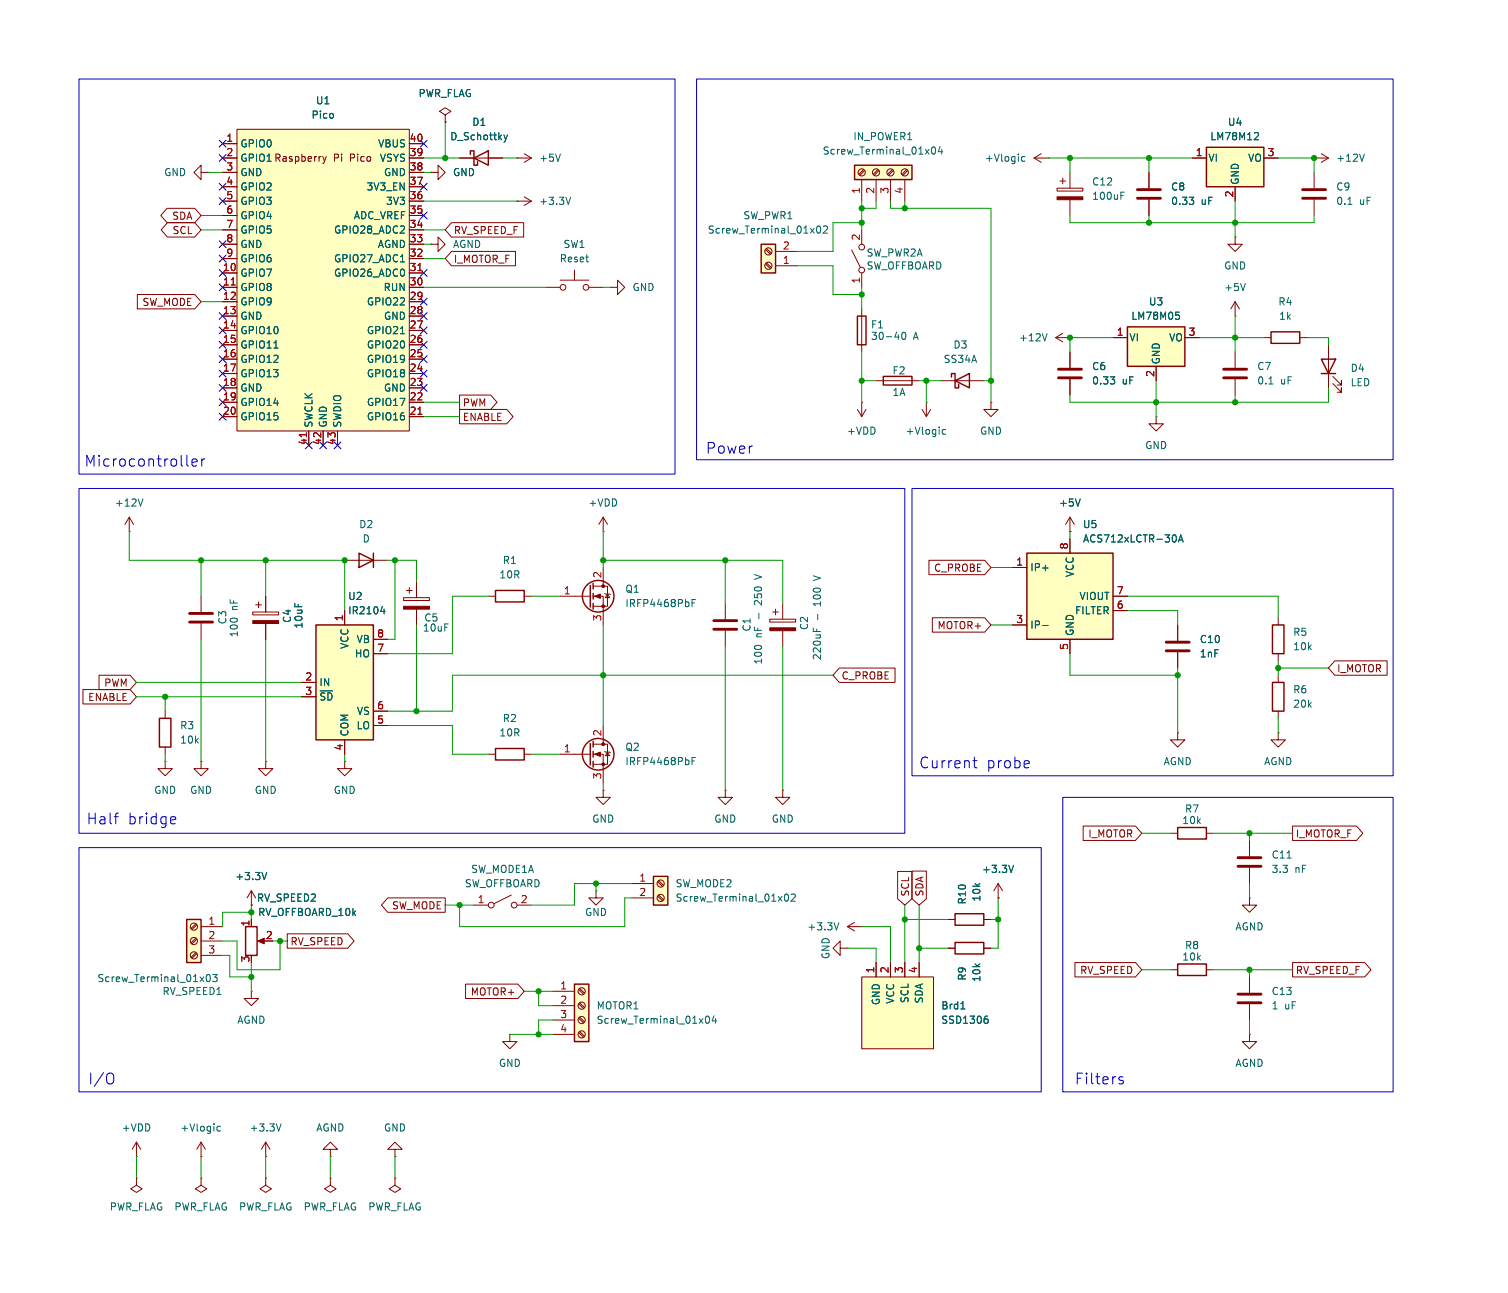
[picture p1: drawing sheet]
<svg xmlns="http://www.w3.org/2000/svg" width="267mm" height="229mm" viewBox="0 0 267 229" stroke-linecap="round" stroke-linejoin="round" font-family="sans-serif">
<g fill="none" stroke="#840000" stroke-width=".18">
<path d="M150.6 44.2l1.5 3M152.4 40.6v2.6M152.4 48.3v2.5M151.6 72.4l.8 1.3M152.4 71.1h.1M152.4 71.1v2.6M153.2 72.4l-.8 1.3M154.9 67.3h7.7M163.1 72.4l.7 1.3M163.8 71.1h.1M163.8 71.1v2.6M164.6 72.4l-.8 1.3"/>
<path d="M175.3 71.1v1.3h1.2l-1.2 1.3-1.3-1.3h1.3M175.3 71.1h.1M189.2 62.2v2.8M189.2 67.1v2.8M29.2 134.6v1.3h1.3l-1.3 1.3-1.3-1.3h1.3M29.2 134.6h.1M44.4 157.5l-.7 1.3M44.4 157.5v2.5M44.4 157.5l.8 1.3M44.4 160h.1"/>
<circle cx="152.4" cy="47.8" r=".51"/>
<circle cx="152.4" cy="43.7" r=".51"/>
</g>
<path d="M167.2 76l-.3-.1-.3 .3 .2 .5h.4M196.4 66.6h.7l-.4 .5M197 67.2l.1 .1-.1 .5M47.2 154.2l-.5 1.3" fill="none" stroke="#006464" stroke-width=".18"/>
<path d="M156.2 66.5h5.1v1.6h-5.1z" fill="none" stroke="#840000" stroke-width=".25"/>
<path d="M187.2 66.8h4.1M187.2 65.3h4.1" fill="none" stroke="#840000" stroke-width=".51"/>
<path d="M151.1 29.2h10.2v2.6h-10.2z" fill="#ffffc2"/>
<path d="M151.1 29.2h10.2v2.6h-10.2z" fill="none" stroke="#840000" stroke-width=".25"/>
<g fill="none" stroke="#840000" stroke-width=".18">
<path d="M152.4 31.8v3.8M152.7 30l-.8 .8M152.9 30.1l-.8 .9M154.9 31.8v3.8M155.3 30l-.9 .8M155.4 30.1l-.8 .9M157.5 31.8v3.8M157.8 30l-.8 .8M158 30.1l-.9 .9M160 31.8v3.8M160.4 30l-.9 .8M160.5 30.1l-.8 .9"/>
<circle cx="152.4" cy="30.5" r=".63"/>
<circle cx="154.9" cy="30.5" r=".63"/>
<circle cx="157.5" cy="30.5" r=".63"/>
<circle cx="160" cy="30.5" r=".63"/>
</g>
<path d="M164.9 26h.1a.68 .68 0 0 1 .5 .6 .68 .68 0 0 1-.5 .6 .84 .84 0 0 1-.1-1.2zM166.2 25.9l-.3 .9h.8M166.6 26.4v.8" fill="none" stroke="#006464" stroke-width=".18"/>
<path d="M199.4 57.8h10.1v7h-10.1z" fill="#ffffc2"/>
<path d="M199.4 57.8h10.1v7h-10.1z" fill="none" stroke="#840000" stroke-width=".25"/>
<path d="M196.8 59.7h2.6M209.5 59.7h2.6M204.5 73.7v1.2h1.2l-1.2 1.3-1.3-1.3h1.3M204.5 73.7h.1M204.5 64.8v2.5" fill="none" stroke="#840000" stroke-width=".18"/>
<path d="M207.9 55.2h.7M208.4 55.7l.2 .2v.3l-.2 .3" fill="none" stroke="#006464" stroke-width=".18"/>
<path d="M134.6 43.2h2.6v5.1h-2.6z" fill="#ffffc2"/>
<path d="M134.6 43.2h2.6v5.1h-2.6zM151.6 55.9h1.6v5.1h-1.6zM168.3 66.7v-.7h.6v2.6h.6v-.7M168.9 67.3l2.5-1.3v2.6zM233.7 63.5h2.5l-1.3 2.5zM233.7 66h2.5M28.2 127h2v5.1h-2zM208.3 146.3h5.1v2h-5.1zM168.9 166.6h5.1v2.1h-5.1zM168.9 161.5h5.1v2.1h-5.1z" fill="none" stroke="#840000" stroke-width=".25"/>
<g fill="none" stroke="#840000" stroke-width=".18">
<path d="M182.9 27.9l1.2 .8M182.9 27.9h2.5M184.1 27.2l-1.2 .7M185.4 27.9h.1M186.9 33.3h4.6v.5h-4.6zM187.5 32h1M188 31.5v1M189.2 30.5v2.8M189.2 35.3v2.8M203.2 30.5v2.8M203.2 35.3v2.8M232.4 27.9h.1"/>
<path d="M232.4 27.9h2.5M232.4 30.5v2.8M232.4 35.3v2.8M233.7 27.2l1.2 .7M234.9 27.9l-1.2 .8M135.4 44.1l.8 .9M135.4 46.7l.8 .8M135.6 43.9l.8 .9M135.6 46.5l.8 .8M137.2 47h3.8M137.2 44.5h3.8M152.4 54.6v7.6"/>
<path d="M186.7 59.7l1.3 .8M186.7 59.7h2.5M188 58.9l-1.3 .8M189.2 59.7h.1M166.4 67.3h7.6M234.9 61v7.6M235.7 67.8l1.5 1.5v-.7v.7h-.7M235.7 66.5l1.5 1.6v-.8v.8h-.7M106.7 94h.1M106.7 91.4l-.8 1.3M106.7 91.4v2.6M106.7 91.4l.7 1.3"/>
<path d="M29.2 125.7v1.3M29.2 132.1v1.3M35.6 134.6v1.3h1.2l-1.2 1.3-1.3-1.3h1.3M35.6 134.6h.1M47 134.6v1.3h1.3l-1.3 1.3-1.3-1.3h1.3M47 134.6h.1M207 147.3h1.3M213.4 147.3h1.2M221 158.8v1.2h1.2l-1.2 1.3-1.3-1.3h1.3M221 158.8h.1M221 148.6v2.8M221 153.4v2.8"/>
<path d="M149.9 163.8l1.2 .8M149.9 163.8h2.5M151.1 163.1l-1.2 .7M152.4 163.8h.1M167.6 167.6h1.3M167.6 162.6h1.3M174 167.6h1.3M174 162.6h1.3"/>
<circle cx="135.9" cy="47" r=".63"/>
<circle cx="135.9" cy="44.4" r=".63"/>
</g>
<g fill="none" stroke="#006464" stroke-width=".18">
<path d="M181.3 27.7h-.4l-.2 .2 .1 .6h.5M198.2 34.6h.5M198.2 34h.6M210.3 34.9h.8l-.4 .5M211 35.4l.1 .2-.1 .5M238.4 36.1h.7M241.3 27.2l-.4 1.3M144.6 40l.1-.1a.68 .68 0 0 1 .5 .7 .68 .68 0 0 1-.5 .6 .84 .84 0 0 1-.1-1.2zM145.6 40.1l.5-.2 .3 .4-.8 .9h.8M158.3 59.6h.8M159.7 58.8l.1-.1a.68 .68 0 0 1 .4 .7 .68 .68 0 0 1-.4 .6 .84 .84 0 0 1-.1-1.2zM185.2 59l-.4 1.3"/>
<path d="M227.6 151.7h.7M148.4 163.1l-.5 1.3"/>
</g>
<path d="M201.2 35.1h4M201.2 33.5h4M230.4 35.1h4M230.4 33.5h4M218.9 153.2h4.1M218.9 151.6h4.1" fill="none" stroke="#840000" stroke-width=".51"/>
<path d="M186.9 34.8h4.6v.5h-4.6z" fill="#840000" stroke="#840000" stroke-width=".18"/>
<path d="M213.4 26h10.1v7h-10.1z" fill="#ffffc2"/>
<g fill="none" stroke="#840000" stroke-width=".25">
<path d="M213.4 26h10.1v7h-10.1zM63.5 97.8l2.5 1.3-2.5 1.2zM66 97.8v2.5M104.4 131.4v3.9M104.9 131.1v1M104.9 132.8v1.1M104.9 134.6v1M43.4 163.8h2.1v5.1h-2.1z"/>
<circle cx="105.8" cy="133.3" r="2.79"/>
</g>
<g fill="none" stroke="#840000" stroke-width=".18">
<path d="M210.8 27.9h2.6M218.4 33v2.6M223.5 27.9h2.6M61 99.1h7.6M99.1 133.4h5.3M104.9 133.4h1.8v5M104.9 131.6h2.5v3.5h-2.5M106.7 128.3v3.3M106.9 132.8l.2 .2h.7l.1 .1M107.4 133l.4 .6h-.7zM105.4 157.5v1.3h1.3l-1.3 1.2-1.3-1.2h1.3M105.4 157.5h.1"/>
<path d="M44.4 162.6v1.2M46 166.4h1M221 172.7v2.8M221 177.5v2.8M221 182.9v1.3h1.2l-1.2 1.2-1.3-1.2h1.3M221 182.9h.1"/>
</g>
<path d="M222.3 23.4l.3 .3-.1 .3-.7 .7h.8M122.4 134.5h.4M123 133.9h-.6v1.3" fill="none" stroke="#006464" stroke-width=".18"/>
<path d="M218.9 177.3h4.1M218.9 175.8h4.1" fill="none" stroke="#840000" stroke-width=".51"/>
<g fill="#840000" stroke="#840000" stroke-width=".18">
<path d="M45.6 166.4l1.1-.5v1z"/>
<path d="M105.2 133.4l1-.4v.7z"/>
<circle cx="106.7" cy="135.1" r=".25"/>
<circle cx="106.7" cy="131.6" r=".25"/>
</g>
<path d="M41.9 22.9h30.5v53.3h-30.5z" fill="#ffffc2"/>
<g fill="none" stroke="#840000" stroke-width=".18">
<path d="M39.4 25.4h2.5M39.4 27.9h2.5M39.4 30.5h2.5M39.4 38.1h2.5M39.4 35.6h2.5M39.4 33h2.5M41.9 22.9h30.5v53.3h-30.5zM57.1 27.7l.3 .8M57.4 28.5l-.3 .4M57.7 27.7l-.3 .8M72.4 25.4h2.5M72.4 27.9h2.5"/>
<path d="M72.4 30.5h2.5M72.4 38.1h2.5M72.4 35.6h2.5M72.4 33h2.5M39.4 48.3h2.5M39.4 50.8h2.5M39.4 53.3h2.5M39.4 55.9h2.5M39.4 58.4h2.5M39.4 45.7h2.5M39.4 43.2h2.5M39.4 40.6h2.5"/>
<path d="M72.4 48.3h2.5M72.4 50.8h2.5M72.4 53.3h2.5M72.4 55.9h2.5M72.4 58.4h2.5M72.4 45.7h2.5M72.4 43.2h2.5M72.4 40.6h2.5M39.4 61h2.5M39.4 63.5h2.5M39.4 66h2.5M39.4 68.6h2.5"/>
<path d="M39.4 71.1h2.5M39.4 73.7h2.5M54.6 76.2v2.5M57.1 76.2v2.5M59.7 76.2v2.5M72.4 61h2.5M72.4 63.5h2.5M72.4 66h2.5M72.4 68.6h2.5M72.4 71.1h2.5M72.4 73.7h2.5"/>
</g>
<path d="M40.9 50.4h.7M73.9 47.8h.7M54.2 76.5v.7M73.9 73.2h.7" fill="none" stroke="#a90000" stroke-width=".18"/>
<path d="M70.8 59h.7M70.8 46.3h.7M48.4 61.5h.8" fill="none" stroke="#006464" stroke-width=".18"/>
<path d="M33 162.6h2.6v7.6h-2.6z" fill="#ffffc2"/>
<path d="M33 162.6h2.6v7.6h-2.6z" fill="none" stroke="#840000" stroke-width=".25"/>
<g fill="none" stroke="#840000" stroke-width=".18">
<path d="M34.6 168.4l-.8 .8M34.6 165.9l-.8 .8M34.6 163.3l-.8 .9M34.8 168.6l-.8 .8M34.8 166l-.8 .9M34.8 163.5l-.8 .8M35.6 163.8h3.8M35.6 166.4h3.8M35.6 168.9h3.8"/>
<circle cx="34.3" cy="166.4" r=".63"/>
<circle cx="34.3" cy="168.9" r=".63"/>
<circle cx="34.3" cy="163.8" r=".63"/>
</g>
<path d="M36.6 172.3h.2a.68 .68 0 0 1 .4 .6 .68 .68 0 0 1-.4 .7 .84 .84 0 0 1-.2-1.3zM37.6 172.3h.8l-.4 .5 .3 .1v.5l-.1 .2-.6-.2" fill="none" stroke="#006464" stroke-width=".18"/>
<path d="M101.6 174h2.5v10.2h-2.5z" fill="#ffffc2"/>
<path d="M101.6 174h2.5v10.2h-2.5z" fill="none" stroke="#840000" stroke-width=".25"/>
<g fill="none" stroke="#840000" stroke-width=".18">
<path d="M97.8 175.3h3.8M97.8 177.8h3.8M102.3 177.5l.9 .8M102.3 174.9l.9 .9M102.5 179.8l.9 .9M102.5 177.3l.9 .8M102.5 174.8l.9 .8M97.8 180.3h3.8M97.8 182.9h3.8M102.3 182.5l.9 .9M102.3 180l.9 .8M102.5 182.4l.9 .8"/>
<circle cx="102.9" cy="175.3" r=".63"/>
<circle cx="102.9" cy="177.8" r=".63"/>
<circle cx="102.9" cy="182.9" r=".63"/>
<circle cx="102.9" cy="180.3" r=".63"/>
</g>
<path d="M124.9 179.8l.2-.2a.68 .68 0 0 1 .4 .7 .68 .68 0 0 1-.4 .6l-.2-.1-.1-.4zM126.3 179.6l-.3 .9h.7M126.6 180.1v.8" fill="none" stroke="#006464" stroke-width=".18"/>
<path d="M115.6 154.9h2.5v5.1h-2.5z" fill="#ffffc2"/>
<g fill="none" stroke="#840000" stroke-width=".25">
<path d="M224.8 58.7h5.1v2h-5.1zM87.6 104.4h5.1v2h-5.1zM104.4 103.5v3.8M104.9 103.1v1M104.9 104.9v1M104.9 106.7v1M225 110.5h2.1v5.1h-2.1zM225 120.7h2.1v5h-2.1zM115.6 154.9h2.5v5.1h-2.5zM208.3 170.4h5.1v2.1h-5.1z"/>
<circle cx="105.8" cy="105.4" r="2.79"/>
</g>
<g fill="none" stroke="#840000" stroke-width=".18">
<path d="M35.6 30.5v-1.3l-1.3 1.3 1.3 1.3v-1.3h1.2M36.8 30.5h.1M78.7 20.3l1.1-.6-1.1-.6-1 .6 1 .6v1.3M78.7 21.6h.1M91.4 35.6h.1M91.4 35.6h2.6M92.7 34.8l1.3 .8M94 35.6l-1.3 .7M218.4 41.9v1.3h1.3l-1.3 1.3-1.2-1.3h1.2M218.4 41.9h.1M218.4 55.9h.1M218.4 53.3v2.6"/>
<path d="M218.4 53.3l-.7 1.3M218.4 53.3l.8 1.3M223.5 59.7h1.3M229.9 59.7h1.2M218.4 62.2v2.8M218.4 67.1v2.8M22.9 94h.1M22.9 91.4l-.8 1.3M22.9 91.4v2.6M22.9 91.4l.7 1.3M189.2 94h.1M189.2 91.4l-.7 1.3"/>
<path d="M189.2 91.4v2.6M189.2 91.4l.8 1.3M86.4 105.4h1.2M92.7 105.4h1.3M99.1 105.4h5.3M104.9 105.4h1.8v5.1M104.9 103.6h2.5v3.6h-2.5M106.7 100.3v3.3M106.9 104.9l.2 .1h.7l.1 .2M107.4 105l.4 .7h-.7zM128.3 106.7v2.8M128.3 111.5v2.8"/>
<path d="M136.1 109.5h4.6v.5h-4.6zM136.7 108.2h1M137.2 107.7v1M138.4 106.7v2.8M138.4 111.5v2.8M208.3 110.5v2.8M208.3 115.3v2.8M226.1 109.2v1.3M226.1 115.6v1.2M226.1 119.4v1.3M61 134.6v1.3h1.2l-1.2 1.3-1.3-1.3h1.3M61 134.6h.1"/>
<path d="M106.7 139.7v1.3h1.2l-1.2 1.2-1.3-1.2h1.3M106.7 139.7h.1M128.3 139.7v1.3h1.2l-1.2 1.2-1.3-1.2h1.3M128.3 139.7h.1M138.4 139.7v1.3h1.3l-1.3 1.2-1.2-1.2h1.2M138.4 139.7h.1M226.1 129.5v1.3h1.2l-1.2 1.3-1.3-1.3h1.3M226.1 129.5h.1M226.1 125.7v1.3M90.4 158.2l-3 1.6M111.8 156.2h3.8M111.8 158.8h3.8"/>
<path d="M116.3 158.4l.9 .9M116.3 155.9l.9 .8M116.5 158.2l.8 .9M116.5 155.7l.8 .8M83.8 160h2.6M91.4 160h2.6M207 171.5h1.3M213.4 171.5h1.2"/>
<circle cx="116.8" cy="158.7" r=".63"/>
<circle cx="116.8" cy="156.2" r=".63"/>
<circle cx="86.9" cy="160" r=".51"/>
<circle cx="90.9" cy="160" r=".51"/>
</g>
<g fill="none" stroke="#006464" stroke-width=".18">
<path d="M100.9 34.9l-.4 1.2M220.3 50.1l-.5 1.3M224.4 67.9h.7M25.3 88.2l-.4 1.3M191 88.2l-.4 1.3M122.4 106.6h.4M123 106h-.6v1.3M134.7 102l-1.3 .4M143.8 111v.6M144.4 111.2v.4M144.6 108.6v1M138.8 158.2l.2-.1a.68 .68 0 0 1 .5 .6 .68 .68 0 0 1-.5 .6l-.2-.1-.1-.4z"/>
<path d="M139.9 158.2l.5-.1 .3 .3-.8 .9h.8"/>
</g>
<g fill="#840000" stroke="#840000" stroke-width=".18">
<path d="M136.1 111h4.6v.5h-4.6z"/>
<path d="M105.2 105.4l1-.4v.8z"/>
<circle cx="106.7" cy="107.2" r=".25"/>
<circle cx="106.7" cy="103.6" r=".25"/>
</g>
<path d="M216.4 66.8h4.1M216.4 65.3h4.1M126.2 111.3h4.1M126.2 109.7h4.1M206.2 115.1h4.1M206.2 113.5h4.1" fill="none" stroke="#840000" stroke-width=".51"/>
<path d="M181.6 97.8h15.2v15.2h-15.2z" fill="#ffffc2"/>
<path d="M181.6 97.8h15.2v15.2h-15.2z" fill="none" stroke="#840000" stroke-width=".25"/>
<path d="M189.2 95.3v2.5M179.1 100.3h2.5M179.1 110.5h2.5M189.2 113v2.6M196.8 108h2.6M196.8 105.4h2.6M208.3 129.5v1.3h1.2l-1.2 1.3-1.3-1.3h1.3M208.3 129.5h.1M148.6 167.6v-1.2l-1.3 1.2 1.3 1.3v-1.3h1.3M149.9 167.6h.1" fill="none" stroke="#840000" stroke-width=".18"/>
<path d="M207.7 94.6a.79 .79 0 0 1 0 1.2M208.4 95.8l.4-1.2 .5 1.2M208.5 95.5h.6M184.4 110.6h1" fill="none" stroke="#006464" stroke-width=".18"/>
<path d="M152.4 172.7h12.7v12.7h-12.7z" fill="#ffffc2"/>
<g fill="none" stroke="#840000" stroke-width=".18">
<path d="M76.2 30.5h1.3v-1.3l1.2 1.3-1.2 1.3v-1.3M76.2 30.5h.1M81.3 27.9h7.6M91.4 27.9h.1M91.4 27.9h2.6M92.7 27.2l1.3 .7M94 27.9l-1.3 .8M76.2 43.2h1.3v-1.3l1.2 1.3-1.2 1.3v-1.3M76.2 43.2h.1M96.5 50.8h2.6M99.1 49.5h5M101.6 47.8v1.7"/>
<path d="M104.1 50.8h2.6M107.9 50.8h1.3v-1.3l1.3 1.3-1.3 1.3v-1.3M107.9 50.8h.1M35.6 105.4v2.8M35.6 110.2v2.8M44.7 108.2h4.6v.5h-4.6zM45.2 106.9h1M45.7 106.4v1M47 105.4v2.8M47 110.2v2.8M71.4 105.7h4.5v.5h-4.5zM71.9 104.4h1"/>
<path d="M72.4 103.9v1M73.7 102.9v2.8M73.7 107.7v2.8M176.5 158.8h.1M176.5 156.2l-.7 1.3M176.5 156.2v2.6M176.5 156.2l.8 1.3M152.4 172.7h12.7v12.7h-12.7zM154.9 170.2v2.5M157.5 170.2v2.5M160 170.2v2.5M162.6 170.2v2.5"/>
<circle cx="99.6" cy="50.8" r=".51"/>
<circle cx="103.6" cy="50.8" r=".51"/>
</g>
<path d="M89.1 23.9l.3 .8M89.4 24.7l-.3 .4M89.7 23.9l-.3 .8M99.1 27.2l-.4 1.3M179.3 153l-.5 1.2M169.9 178.4h.8M174.4 179.6h.2M174.3 180.1l.3 .1 .2 .2-.1 .4-.4 .1" fill="none" stroke="#006464" stroke-width=".18"/>
<path d="M83.2 27.3v-.6h.6v2.5h.7v-.6M83.8 27.9l2.6-1.2v2.5z" fill="none" stroke="#840000" stroke-width=".25"/>
<path d="M33.5 110h4.1M33.5 108.5h4.1" fill="none" stroke="#840000" stroke-width=".51"/>
<g fill="#840000" stroke="#840000" stroke-width=".18">
<path d="M44.7 109.7h4.6v.5h-4.6z"/>
<path d="M71.4 107.2h4.5v.5h-4.5z"/>
</g>
<path d="M55.9 110.5h10.1v20.3h-10.1z" fill="#ffffc2"/>
<path d="M55.9 110.5h10.1v20.3h-10.1zM87.6 132.3h5.1v2.1h-5.1z" fill="none" stroke="#840000" stroke-width=".25"/>
<g fill="none" stroke="#840000" stroke-width=".18">
<path d="M29.5 36.8h4.9l1.2 1.3-1.2 1.3h-4.9l-1.1-1.3zM29.6 39.4h4.8l1.2 1.2-1.2 1.3h-4.8l-1.1-1.3zM39.4 27.9h2.5M39.4 25.4h2.5M39.4 30.5h2.5M39.4 38.1h2.5M39.4 35.6h2.5M39.4 33h2.5M72.4 27.9h2.5M72.4 25.4h2.5M72.4 30.5h2.5M72.4 38.1h2.5"/>
<path d="M72.4 35.6h2.5M72.4 33h2.5M76.2 30.5h.1M78.7 21.6h.1M79.9 39.4h12.7v2.5h-12.7l-1.2-1.3zM81.3 27.9h2.5M86.4 27.9h2.5M203.2 30.5v2.8M203.2 35.3v2.8M210.8 27.9h2.6M218.4 33v2.6M223.5 27.9h2.6"/>
<path d="M24.3 52.1h10.1l1.2 1.2-1.2 1.3h-10.1zM39.4 48.3h2.5M39.4 50.8h2.5M39.4 53.3h2.5M39.4 55.9h2.5M39.4 58.4h2.5M39.4 45.7h2.5M39.4 43.2h2.5M39.4 40.6h2.5M72.4 48.3h2.5M72.4 50.8h2.5M72.4 53.3h2.5"/>
<path d="M72.4 55.9h2.5M72.4 58.4h2.5M72.4 45.7h2.5M72.4 43.2h2.5M72.4 40.6h2.5M79.9 44.4h11.3v2.6h-11.3l-1.2-1.3zM196.8 59.7h2.6M209.5 59.7h2.6M39.4 61h2.5M39.4 63.5h2.5M39.4 66h2.5M39.4 68.6h2.5"/>
<path d="M39.4 71.1h2.5M39.4 73.7h2.5M54.6 76.2v2.5M57.1 76.2v2.5M59.7 76.2v2.5M72.4 61h2.5M72.4 63.5h2.5M72.4 66h2.5M72.4 68.6h2.5M72.4 71.1h2.5M72.4 73.7h2.5M81.3 69.8h5.5l1.1 1.3-1.1 1.3h-5.5z"/>
<path d="M81.3 72.4h8.3l1.1 1.3-1.1 1.2h-8.3zM189.2 62.2v2.8M189.2 67.1v2.8M204.5 64.8v2.5M164.3 99.1h9.8l1.2 1.2-1.2 1.3h-9.8zM189.2 94h.1M189.2 95.3v2.5M17.5 119.4h5.5l1.1 1.3-1.1 1.2h-5.5zM47 105.4v2.8M47 110.2v2.8M61 108v2.5M66 115.6h2.6"/>
<path d="M66 113h2.6M148.4 118.1h9.9v2.6h-9.9l-1.1-1.3zM164.9 109.2h9.2l1.2 1.3-1.2 1.3h-9.2zM179.1 100.3h2.5M179.1 110.5h2.5M189.2 113v2.6M196.8 108h2.6M196.8 105.4h2.6M208.3 110.5v2.8M208.3 115.3v2.8M236.1 116.8h9.2v2.6h-9.2l-1.2-1.3zM14.7 121.9h8.3l1.1 1.3-1.1 1.3h-8.3z"/>
<path d="M53.3 120.7h2.6M53.3 123.2h2.6M61 130.8v2.6M66 128.3h2.6M66 125.7h2.6M86.4 133.4h1.2M92.7 133.4h1.3M68.6 158.7h10.1v2.6h-10.1l-1.1-1.3zM158.7 154.1h2.6v4.8l-1.3 1.1-1.3-1.1zM161.3 154h2.5v4.9l-1.2 1.1-1.3-1.1zM176.5 158.8h.1M191.6 146h9.2l1.1 1.3-1.1 1.3h-9.2z"/>
<path d="M228.6 146h11.3l1.1 1.3-1.1 1.3h-11.3zM44.4 175.3v1.2h1.3l-1.3 1.3-1.2-1.3h1.2M44.4 175.3h.1M44.4 160h.1M44.4 162.6v1.2M50.8 165.1h10.7l1.1 1.3-1.1 1.2h-10.7zM82.3 174h9.3l1.1 1.3-1.1 1.2h-9.3zM154.9 170.2v2.5M157.5 170.2v2.5M160 170.2v2.5M162.6 170.2v2.5M167.6 167.6h1.3"/>
<path d="M167.6 162.6h1.3M174 167.6h1.3M174 162.6h1.3M190.1 170.2h10.7l1.1 1.3-1.1 1.2h-10.7zM228.6 170.2h12.8l1.1 1.3-1.1 1.2h-12.8zM90.2 182.9v1.3h1.2l-1.2 1.2-1.3-1.2h1.3M90.2 182.9h.1M24.1 204.5h.1M24.1 208.3v1.3l1 .6-1 .6-1-.6 1-.6M24.1 208.3h.1M24.1 201.9l-.7 1.3M24.1 201.9v2.6"/>
<path d="M24.1 201.9l.8 1.3M35.6 204.5h.1M35.6 208.3v1.3l1 .6-1 .6-1.1-.6 1.1-.6M35.6 208.3h.1M35.6 201.9l-.8 1.3M35.6 201.9v2.6M35.6 201.9l.7 1.3M47 208.3v1.3l1 .6-1 .6-1-.6 1-.6M47 208.3h.1M47 204.5h.1M47 201.9l-.8 1.3M47 201.9v2.6"/>
<path d="M47 201.9l.8 1.3M58.4 203.2h1.3l-1.3-1.3-1.3 1.3h1.3v1.3M58.4 204.5h.1M58.4 208.3v1.3l1 .6-1 .6-1-.6 1-.6M58.4 208.3h.1M69.8 203.2h1.3l-1.3-1.3-1.2 1.3h1.2v1.3M69.8 204.5h.1M69.8 208.3v1.3l1.1 .6-1.1 .6-1-.6 1-.6M69.8 208.3h.1"/>
</g>
<g fill="none" stroke="#006464" stroke-width=".18">
<path d="M89.1 23.9l.3 .8M89.4 24.7l-.3 .4M89.7 23.9l-.3 .8M210.3 34.9h.8l-.4 .5M211 35.4l.1 .2-.1 .5M222.3 23.4l.3 .3-.1 .3-.7 .7h.8M70.8 59h.7M70.8 46.3h.7M207.9 55.2h.7M208.4 55.7l.2 .2v.3l-.2 .3M48.4 61.5h.8M196.4 66.6h.7l-.4 .5"/>
<path d="M197 67.2l.1 .1-.1 .5M191 88.2l-.4 1.3M207.7 94.6a.79 .79 0 0 1 0 1.2M208.4 95.8l.4-1.2 .5 1.2M208.5 95.5h.6M67.3 108.1h.8M67.9 107.7v.8M184.4 110.6h1M47.2 154.2l-.5 1.3M179.3 153l-.5 1.2M169.9 178.4h.8M174.4 179.6h.2"/>
<path d="M39 199.2l-.4-.1-.2 .3 .1 .5h.5M49.7 198.7l-.4 1.3M174.3 180.1l.3 .1 .2 .2-.1 .4-.4 .1"/>
</g>
<g fill="none" stroke="#0000c2" stroke-width=".18">
<path d="M14 14h105.4v69.8h-105.4zM123.2 14h123.2v67.3h-123.2zM14 86.4h146v60.9h-146zM33.1 82.3l.2 .1M34 81.8l.9-.2-.1-.4-.6-.1-.2 .3v.9l.2 .1 .6-.1M35.7 81.1v1.3M36.2 81.1l-.3 .1-.2 .3M161.3 86.4h85.1v50.8h-85.1zM172.1 134.5h.7M172.3 133.8v1.7l.1 .2 .4 .1M14 149.9h170.1v43.1h-170.1zM20.2 144.4h.7"/>
<path d="M20.7 143.8h.2M30.4 144.4l.6 .1 .1 .3-.9 .2M31 145.6l-.6 .1M188 141h58.4v52h-58.4zM19.8 189.8a1.35 1.35 0 0 1 0 1.7M198 190.9l.4 .1 .3 .3-.1 .2-.5 .1M198 190.5l.1-.1 .5 .1"/>
</g>
<g fill="none" stroke="#009600" stroke-width=".18">
<path d="M35.6 38.1h3.8M36.8 30.5h2.6M74.9 27.9h6.4M74.9 30.5h1.3M74.9 35.6h16.5M78.7 21.6v6.3M88.9 27.9h2.5M152.4 39.4h-5.1v5.1h-6.3M152.4 35.6v5M154.9 35.6v1.2h-2.5M157.5 35.6v1.2h17.8v34.3M160 35.6v1.2"/>
<path d="M185.4 27.9h25.4M189.2 38.1v1.3h43.2v-1.3M189.2 27.9v2.6M203.2 27.9v2.6M203.2 38.1v1.3M218.4 35.6v6.3M226.1 27.9h6.3v2.6M35.6 40.6h3.8M35.6 53.3h3.8M74.9 40.6h3.8M74.9 50.8h21.6M74.9 43.2h1.3"/>
<path d="M74.9 45.7h3.8M106.7 50.8h1.2M141 47h6.3v5.1h5.1M152.4 50.8v3.8M196.8 59.7h-7.6v2.5M212.1 59.7h11.4M218.4 55.9v6.3M231.1 59.7h3.8v1.3M74.9 71.1h6.4M74.9 73.7h6.4M152.4 62.2v8.9M152.4 67.3h2.5"/>
<path d="M162.6 67.3h3.8M163.8 67.3v3.8M174 67.3h1.3M204.5 67.3v6.4M218.4 69.9v1.2M234.9 68.6v2.5h-45.7v-1.2M22.9 94v5.1h38.1v8.9M35.6 99.1v6.3M47 99.1v6.3M68.6 99.1h5.1v3.8M69.8 99.1v13.9h-1.2M106.7 99.1h31.7v7.6"/>
<path d="M106.7 94v6.3M128.3 99.1v7.6M189.2 94v1.3M35.6 113v21.6M47 113v21.6M73.7 110.5v15.2M86.4 105.4h-6.4v10.2h-11.4M94 105.4h5.1M106.7 110.5v17.8M128.3 114.3v25.4M138.4 114.3v25.4M147.3 119.4h-67.3v6.3h-11.4"/>
<path d="M175.3 110.5h3.8M175.3 100.3h3.8M189.2 115.6v3.8h19.1M199.4 105.4h26.7v3.8M199.4 108h8.9v2.5M208.3 118.1v11.4M226.1 118.1h8.8M226.1 116.8v2.6M24.1 123.2h29.2M24.1 120.7h29.2M29.2 123.2v2.5M29.2 133.4v1.2"/>
<path d="M61 133.4v1.2M68.6 128.3h11.4v5.1h6.4M94 133.4h5.1M106.7 138.4v1.3M226.1 127v2.5M105.4 156.2v1.3M111.8 156.2h-10.2v3.8h-7.6M111.8 158.8h-1.3v5h-29.2v-3.8M176.5 158.8v8.8h-1.2M201.9 147.3h5.1M214.6 147.3h14M221 147.3v1.3"/>
<path d="M221 156.2v2.6M39.4 166.4h2.5v5.1h7.6v-5.1M39.4 168.9h1.2v3.8h3.8M44.4 160v2.6M44.4 170.2v5.1M44.4 161.3h-5v2.5M48.3 166.4h2.5M78.7 160h5.1M92.7 175.3h5.1M95.2 175.3v2.5h2.6M149.9 167.6h5v2.6M152.4 163.8h5.1v6.4"/>
<path d="M160 160v10.2M160 162.6h7.6M162.6 167.6h5M162.6 160v10.2M175.3 162.6h1.2M201.9 171.5h5.1M214.6 171.5h14M221 171.5v1.2M90.2 182.9h7.6M97.8 180.3h-2.6v2.6M221 180.3v2.6M24.1 204.5v3.8"/>
<path d="M35.6 204.5v3.8M47 204.5v3.8M58.4 204.5v3.8M69.8 204.5v3.8"/>
</g>
<g fill="none" stroke="#000084" stroke-width=".18">
<path d="M38.8 32.4l1.2 1.2M38.8 35l1.2 1.2M38.8 27.3l1.2 1.2M38.8 24.8l1.2 1.2M40 32.4l-1.2 1.2M40 35l-1.2 1.2M40 27.3l-1.2 1.2M40 24.8l-1.2 1.2M74.3 24.8l1.2 1.2M74.3 32.4l1.2 1.2M74.3 37.5l1.2 1.2M75.5 24.8l-1.2 1.2"/>
<path d="M75.5 32.4l-1.2 1.2M75.5 37.5l-1.2 1.2M38.8 45.1l1.2 1.2M38.8 50.2l1.2 1.2M38.8 55.3l1.2 1.2M38.8 57.8l1.2 1.2M38.8 47.7l1.2 1.2M38.8 42.6l1.2 1.2M40 45.1l-1.2 1.2M40 50.2l-1.2 1.2M40 55.3l-1.2 1.2M40 57.8l-1.2 1.2"/>
<path d="M40 47.7l-1.2 1.2M40 42.6l-1.2 1.2M74.3 52.7l1.2 1.2M74.3 57.8l1.2 1.2M74.3 55.3l1.2 1.2M74.3 47.7l1.2 1.2M75.5 52.7l-1.2 1.2M75.5 57.8l-1.2 1.2M75.5 55.3l-1.2 1.2M75.5 47.7l-1.2 1.2M38.8 62.9l1.2 1.2M38.8 60.4l1.2 1.2"/>
<path d="M38.8 65.4l1.2 1.2M38.8 68l1.2 1.2M38.8 70.5l1.2 1.2M38.8 73.1l1.2 1.2M40 62.9l-1.2 1.2M40 60.4l-1.2 1.2M40 65.4l-1.2 1.2M40 68l-1.2 1.2M40 70.5l-1.2 1.2M40 73.1l-1.2 1.2M54 78.1l1.2 1.2M55.2 78.1l-1.2 1.2"/>
<path d="M56.5 78.1l1.3 1.2M57.8 78.1l-1.3 1.2M59.1 78.1l1.2 1.2M60.3 78.1l-1.2 1.2M74.3 68l1.2 1.2M74.3 65.4l1.2 1.2M74.3 62.9l1.2 1.2M74.3 60.4l1.2 1.2M75.5 68l-1.2 1.2M75.5 60.4l-1.2 1.2M75.5 65.4l-1.2 1.2M75.5 62.9l-1.2 1.2"/>
</g>
<path d="M40.9 50.4h.7M73.9 47.8h.7M54.2 76.5v.7M73.9 73.2h.7" fill="none" stroke="#a90000" stroke-width=".18"/>
<g fill="#009600" stroke="#009600" stroke-width=".18">
<circle cx="175.3" cy="67.3" r=".46"/>
<circle cx="189.2" cy="59.7" r=".46"/>
<circle cx="189.2" cy="27.9" r=".46"/>
<circle cx="152.4" cy="39.4" r=".46"/>
<circle cx="152.4" cy="52.1" r=".46"/>
<circle cx="152.4" cy="36.8" r=".46"/>
<circle cx="152.4" cy="67.3" r=".46"/>
<circle cx="160" cy="36.8" r=".46"/>
<circle cx="163.8" cy="67.3" r=".46"/>
<circle cx="221" cy="171.5" r=".46"/>
<circle cx="221" cy="147.3" r=".46"/>
<circle cx="204.5" cy="71.1" r=".46"/>
<circle cx="218.4" cy="71.1" r=".46"/>
<circle cx="203.2" cy="39.4" r=".46"/>
<circle cx="203.2" cy="27.9" r=".46"/>
<circle cx="218.4" cy="39.4" r=".46"/>
<circle cx="232.4" cy="27.9" r=".46"/>
<circle cx="218.4" cy="59.7" r=".46"/>
<circle cx="226.1" cy="118.1" r=".46"/>
<circle cx="208.3" cy="119.4" r=".46"/>
<circle cx="106.7" cy="119.4" r=".46"/>
<circle cx="128.3" cy="99.1" r=".46"/>
<circle cx="106.7" cy="99.1" r=".46"/>
<circle cx="29.2" cy="123.2" r=".46"/>
<circle cx="61" cy="99.1" r=".46"/>
<circle cx="78.7" cy="27.9" r=".46"/>
<circle cx="35.6" cy="99.1" r=".46"/>
<circle cx="47" cy="99.1" r=".46"/>
<circle cx="69.8" cy="99.1" r=".46"/>
<circle cx="73.7" cy="125.7" r=".46"/>
<circle cx="95.2" cy="182.9" r=".46"/>
<circle cx="81.3" cy="160" r=".46"/>
<circle cx="95.2" cy="175.3" r=".46"/>
<circle cx="44.4" cy="172.7" r=".46"/>
<circle cx="49.5" cy="166.4" r=".46"/>
<circle cx="44.4" cy="161.3" r=".46"/>
<circle cx="105.4" cy="156.2" r=".46"/>
<circle cx="162.6" cy="167.6" r=".46"/>
<circle cx="176.5" cy="162.6" r=".46"/>
<circle cx="160" cy="162.6" r=".46"/>
</g>
<g font-size="2.7" fill="#0000c2">
<text x="14.9" y="82.7">Microcontroller</text>
<text x="124.8" y="80.4">Power</text>
<text x="162.5" y="136.1">Current</text>
<text x="174.5" y="136.1">probe</text>
<text x="15.3" y="146">Half</text>
<text x="22.6" y="146">bridge</text>
<text x="15.5" y="191.9">I/O</text>
<text x="190" y="191.9">Filters</text>
</g>
<g font-size="1.8" fill="#006464">
<text x="73.9" y="17.4">PWR_FLAG</text>
<text x="55" y="21.2">Pico</text>
<text x="55.8" y="18.6">U1</text>
<text x="83.4" y="22.5">D1</text>
<text x="217.1" y="22.5">U4</text>
<text x="42.4" y="26.3">GPIO0</text>
<text x="42.4" y="28.8">GPIO1</text>
<text x="66.8" y="26.3">VBUS</text>
<text x="67.1" y="28.8">VSYS</text>
<text x="79.5" y="25">D_Schottky</text>
<text x="95.3" y="28.8">+5V</text>
<text x="145.4" y="27.5">Screw_Terminal_01x04</text>
<text x="150.8" y="25">IN_POWER1</text>
<text x="174.1" y="28.8">+Vlogic</text>
<text x="213.6" y="28.8">VI</text>
<text x="214" y="25">LM78M12</text>
<text x="220.6" y="28.8">VO</text>
<text x="236.2" y="28.8">+12V</text>
<text x="28.9" y="31.3">GND</text>
<text x="42.4" y="31.3">GND</text>
<text x="42.4" y="33.9">GPIO2</text>
<text x="64.7" y="33.9">3V3_EN</text>
<text x="67.8" y="31.3">GND</text>
<text x="80" y="31.3">GND</text>
<text x="193" y="35.5">100uF</text>
<text x="193" y="33">C12</text>
<text x="207" y="33.9">C8</text>
<text x="219.3" y="32.8" transform="rotate(-90 219.3 32.8)">GND</text>
<text x="236.2" y="33.9">C9</text>
<text x="42.4" y="36.4">GPIO3</text>
<text x="42.4" y="39">GPIO4</text>
<text x="42.4" y="41.5">GPIO5</text>
<text x="59" y="41.5">GPIO28_ADC2</text>
<text x="62.5" y="39">ADC_VREF</text>
<text x="68.2" y="36.4">3V3</text>
<text x="95.3" y="36.4">+3.3V</text>
<text x="125.1" y="41.5">Screw_Terminal_01x02</text>
<text x="131.4" y="39">SW_PWR1</text>
<text x="207" y="36.4">0.33</text>
<text x="212.4" y="36.4">uF</text>
<text x="236.2" y="36.4">0.1</text>
<text x="240.4" y="36.4">uF</text>
<text x="42.4" y="44">GND</text>
<text x="42.4" y="46.6">GPIO6</text>
<text x="59" y="46.6">GPIO27_ADC1</text>
<text x="66.7" y="44">AGND</text>
<text x="80" y="44">AGND</text>
<text x="98.9" y="46.6">Reset</text>
<text x="99.6" y="44">SW1</text>
<text x="153.2" y="47.9">SW_OFFBOARD</text>
<text x="153.2" y="45.6">SW_PWR2A</text>
<text x="216.4" y="47.9">GND</text>
<text x="42.4" y="49.1">GPIO7</text>
<text x="42.4" y="51.7">GPIO8</text>
<text x="59" y="49.1">GPIO26_ADC0</text>
<text x="67.7" y="51.7">RUN</text>
<text x="111.8" y="51.7">GND</text>
<text x="216.4" y="51.7">+5V</text>
<text x="42.4" y="54.2">GPIO9</text>
<text x="42.4" y="56.7">GND</text>
<text x="42.4" y="59.3">GPIO10</text>
<text x="64.8" y="59.3">GPIO21</text>
<text x="64.8" y="54.2">GPIO22</text>
<text x="67.8" y="56.7">GND</text>
<text x="153.9" y="58.3">F1</text>
<text x="200" y="56.7">LM78M05</text>
<text x="203.1" y="54.2">U3</text>
<text x="226" y="54.2">R4</text>
<text x="226.1" y="56.7">1k</text>
<text x="42.4" y="61.8">GPIO11</text>
<text x="42.4" y="64.4">GPIO12</text>
<text x="64.8" y="64.4">GPIO19</text>
<text x="64.8" y="61.8">GPIO20</text>
<text x="153.9" y="60.3">30-40</text>
<text x="161.5" y="60.3">A</text>
<text x="166.8" y="64.4">SS34A</text>
<text x="168.5" y="61.8">D3</text>
<text x="180.1" y="60.6">+12V</text>
<text x="193" y="65.6">C6</text>
<text x="199.6" y="60.6">VI</text>
<text x="205.3" y="64.5" transform="rotate(-90 205.3 64.5)">GND</text>
<text x="206.7" y="60.6">VO</text>
<text x="222.3" y="65.6">C7</text>
<text x="238.8" y="66">D4</text>
<text x="42.4" y="66.9">GPIO13</text>
<text x="42.4" y="69.4">GND</text>
<text x="42.4" y="72">GPIO14</text>
<text x="64.8" y="72">GPIO17</text>
<text x="64.8" y="66.9">GPIO18</text>
<text x="67.8" y="69.4">GND</text>
<text x="157.7" y="66.4">F2</text>
<text x="157.7" y="70.2">1A</text>
<text x="193" y="68.2">0.33</text>
<text x="198.5" y="68.2">uF</text>
<text x="222.3" y="68.2">0.1</text>
<text x="226.5" y="68.2">uF</text>
<text x="238.8" y="68.5">LED</text>
<text x="42.4" y="74.5">GPIO15</text>
<text x="55.5" y="75.7" transform="rotate(-90 55.5 75.7)">SWCLK</text>
<text x="58" y="75.7" transform="rotate(-90 58 75.7)">GND</text>
<text x="60.6" y="75.7" transform="rotate(-90 60.6 75.7)">SWDIO</text>
<text x="64.8" y="74.5">GPIO16</text>
<text x="149.7" y="77.1">+VDD</text>
<text x="160.1" y="77.1">+Vlogic</text>
<text x="173.2" y="77.1">GND</text>
<text x="202.4" y="79.6">GND</text>
<text x="20.2" y="89.8">+12V</text>
<text x="104" y="89.8">+VDD</text>
<text x="187.2" y="89.8">+5V</text>
<text x="63.4" y="93.6">D2</text>
<text x="191.4" y="93.6">U5</text>
<text x="64" y="96.1">D</text>
<text x="88.8" y="99.9">R1</text>
<text x="135" y="101.8" transform="rotate(-90 135 101.8)">V</text>
<text x="182.1" y="101.2">IP+</text>
<text x="191.4" y="96.1">ACS712xLCTR-30A</text>
<text x="42.3" y="108" transform="rotate(-90 42.3 108)">nF</text>
<text x="61.5" y="106.3">U2</text>
<text x="88.2" y="102.5">10R</text>
<text x="110.5" y="105">Q1</text>
<text x="110.5" y="107.5">IRFP4468PbF</text>
<text x="135" y="106.6" transform="rotate(-90 135 106.6)">250</text>
<text x="145.4" y="107.1" transform="rotate(-90 145.4 107.1)">100</text>
<text x="145.4" y="102.3" transform="rotate(-90 145.4 102.3)">V</text>
<text x="190.1" y="102.1" transform="rotate(-90 190.1 102.1)">VCC</text>
<text x="190.8" y="106.3">VIOUT</text>
<text x="40.2" y="110.5" transform="rotate(-90 40.2 110.5)">C3</text>
<text x="42.3" y="112.8" transform="rotate(-90 42.3 112.8)">100</text>
<text x="51.7" y="110.2" transform="rotate(-90 51.7 110.2)">C4</text>
<text x="53.7" y="111.2" transform="rotate(-90 53.7 111.2)">10uF</text>
<text x="61.5" y="108.8">IR2104</text>
<text x="63" y="113.9">VB</text>
<text x="74.7" y="111.9">10uF</text>
<text x="74.9" y="110.1">C5</text>
<text x="132.9" y="111.8" transform="rotate(-90 132.9 111.8)">C1</text>
<text x="135" y="112.8" transform="rotate(-90 135 112.8)">nF</text>
<text x="135" y="109.4" transform="rotate(-90 135 109.4)">-</text>
<text x="143.1" y="111.5" transform="rotate(-90 143.1 111.5)">C2</text>
<text x="182.1" y="111.4">IP-</text>
<text x="190" y="108.8">FILTER</text>
<text x="190.1" y="112.5" transform="rotate(-90 190.1 112.5)">GND</text>
<text x="212.1" y="113.9">C10</text>
<text x="228.6" y="112.6">R5</text>
<text x="61.8" y="114.8" transform="rotate(-90 61.8 114.8)">VCC</text>
<text x="62.7" y="116.4">HO</text>
<text x="135" y="117.6" transform="rotate(-90 135 117.6)">100</text>
<text x="145.4" y="116.8" transform="rotate(-90 145.4 116.8)">220uF</text>
<text x="212.1" y="116.4">1nF</text>
<text x="228.6" y="115.2">10k</text>
<text x="56.4" y="121.5">IN</text>
<text x="56.4" y="124.1">~{SD}</text>
<text x="228.6" y="122.8">R6</text>
<text x="228.6" y="125.3">20k</text>
<text x="31.8" y="129.1">R3</text>
<text x="31.8" y="131.7">10k</text>
<text x="61.8" y="130.3" transform="rotate(-90 61.8 130.3)">COM</text>
<text x="63" y="129.1">LO</text>
<text x="63" y="126.6">VS</text>
<text x="88.2" y="130.4">10R</text>
<text x="88.8" y="127.9">R2</text>
<text x="110.5" y="132.9">Q2</text>
<text x="110.5" y="135.5">IRFP4468PbF</text>
<text x="205.7" y="135.5">AGND</text>
<text x="223.5" y="135.5">AGND</text>
<text x="27.2" y="140.6">GND</text>
<text x="33.5" y="140.6">GND</text>
<text x="45" y="140.6">GND</text>
<text x="58.9" y="140.6">GND</text>
<text x="209.5" y="143.9">R7</text>
<text x="104.6" y="145.6">GND</text>
<text x="126.2" y="145.6">GND</text>
<text x="136.4" y="145.6">GND</text>
<text x="209" y="145.9">10k</text>
<text x="41.5" y="155.8">+3.3V</text>
<text x="83.2" y="154.5">SW_MODE1A</text>
<text x="173.6" y="154.5">+3.3V</text>
<text x="224.8" y="152">C11</text>
<text x="224.8" y="154.5">3.3</text>
<text x="229" y="154.5">nF</text>
<text x="45.3" y="159.6">RV_SPEED2</text>
<text x="82.1" y="157.1">SW_OFFBOARD</text>
<text x="119.4" y="157.1">SW_MODE2</text>
<text x="119.4" y="159.6">Screw_Terminal_01x02</text>
<text x="171" y="160" transform="rotate(-90 171 160)">R10</text>
<text x="173.6" y="159.5" transform="rotate(-90 173.6 159.5)">10k</text>
<text x="45.6" y="162.2">RV_OFFBOARD_10k</text>
<text x="103.4" y="162.2">GND</text>
<text x="142.7" y="164.7">+3.3V</text>
<text x="209.5" y="168">R8</text>
<text x="218.4" y="164.7">AGND</text>
<text x="17.1" y="173.8">Screw_Terminal_01x03</text>
<text x="146.9" y="169.7" transform="rotate(-90 146.9 169.7)">GND</text>
<text x="171" y="173.5" transform="rotate(-90 171 173.5)">R9</text>
<text x="173.6" y="173.7" transform="rotate(-90 173.6 173.7)">10k</text>
<text x="209" y="170">10k</text>
<text x="28.6" y="176.1">RV_SPEED1</text>
<text x="105.4" y="178.7">MOTOR1</text>
<text x="155.8" y="177.8" transform="rotate(-90 155.8 177.8)">GND</text>
<text x="158.3" y="177.6" transform="rotate(-90 158.3 177.6)">VCC</text>
<text x="160.9" y="177.4" transform="rotate(-90 160.9 177.4)">SCL</text>
<text x="163.4" y="177.5" transform="rotate(-90 163.4 177.5)">SDA</text>
<text x="166.4" y="178.7">Brd1</text>
<text x="224.8" y="178.7">1</text>
<text x="224.8" y="176.1">C13</text>
<text x="227.2" y="178.7">uF</text>
<text x="41.9" y="181.2">AGND</text>
<text x="105.4" y="181.2">Screw_Terminal_01x04</text>
<text x="166.4" y="181.2">SSD1306</text>
<text x="88.1" y="188.8">GND</text>
<text x="218.4" y="188.8">AGND</text>
<text x="21.4" y="200.3">+VDD</text>
<text x="31.8" y="200.3">+Vlogic</text>
<text x="44" y="200.3">+3.3V</text>
<text x="55.8" y="200.3">AGND</text>
<text x="67.8" y="200.3">GND</text>
<text x="19.3" y="214.2">PWR_FLAG</text>
<text x="30.7" y="214.2">PWR_FLAG</text>
<text x="42.2" y="214.2">PWR_FLAG</text>
<text x="53.6" y="214.2">PWR_FLAG</text>
<text x="65" y="214.2">PWR_FLAG</text>
</g>
<g font-size="1.8" fill="#a90000">
<text x="39.9" y="25.1">1</text>
<text x="39.9" y="27.7">2</text>
<text x="72.3" y="27.7">39</text>
<text x="72.3" y="25.1">40</text>
<text x="211.4" y="27.7">1</text>
<text x="224.1" y="27.7">3</text>
<text x="39.9" y="30.2">3</text>
<text x="39.9" y="32.8">4</text>
<text x="39.9" y="35.3">5</text>
<text x="72.3" y="35.3">36</text>
<text x="72.3" y="32.8">37</text>
<text x="72.3" y="30.2">38</text>
<text x="152.1" y="34.4" transform="rotate(-90 152.1 34.4)">1</text>
<text x="154.7" y="34.4" transform="rotate(-90 154.7 34.4)">2</text>
<text x="157.2" y="34.4" transform="rotate(-90 157.2 34.4)">3</text>
<text x="159.8" y="34.4" transform="rotate(-90 159.8 34.4)">4</text>
<text x="218.2" y="35" transform="rotate(-90 218.2 35)">2</text>
<text x="39.9" y="37.8">6</text>
<text x="39.9" y="40.4">7</text>
<text x="72.3" y="40.4">34</text>
<text x="72.3" y="37.8">35</text>
<text x="39.9" y="42.9">8</text>
<text x="39.9" y="45.5">9</text>
<text x="72.3" y="45.5">32</text>
<text x="72.3" y="42.9">33</text>
<text x="138.4" y="46.7">1</text>
<text x="138.4" y="44.2">2</text>
<text x="152.1" y="42.6" transform="rotate(-90 152.1 42.6)">2</text>
<text x="39.3" y="48">10</text>
<text x="39.3" y="50.5">11</text>
<text x="39.3" y="53.1">12</text>
<text x="72.3" y="53.1">29</text>
<text x="72.3" y="50.5">30</text>
<text x="72.3" y="48">31</text>
<text x="152.1" y="50.2" transform="rotate(-90 152.1 50.2)">1</text>
<text x="39.3" y="55.6">13</text>
<text x="39.3" y="58.2">14</text>
<text x="72.3" y="58.2">27</text>
<text x="72.3" y="55.6">28</text>
<text x="197.4" y="59.4">1</text>
<text x="210.1" y="59.4">3</text>
<text x="39.3" y="60.7">15</text>
<text x="39.3" y="63.2">16</text>
<text x="39.3" y="65.8">17</text>
<text x="72.3" y="65.8">24</text>
<text x="72.3" y="63.2">25</text>
<text x="72.3" y="60.7">26</text>
<text x="39.3" y="68.3">18</text>
<text x="39.3" y="70.9">19</text>
<text x="72.3" y="70.9">22</text>
<text x="72.3" y="68.3">23</text>
<text x="204.2" y="66.7" transform="rotate(-90 204.2 66.7)">2</text>
<text x="39.3" y="73.4">20</text>
<text x="72.3" y="73.4">21</text>
<text x="54.4" y="78.8" transform="rotate(-90 54.4 78.8)">41</text>
<text x="56.9" y="78.8" transform="rotate(-90 56.9 78.8)">42</text>
<text x="59.4" y="78.8" transform="rotate(-90 59.4 78.8)">43</text>
<text x="179.6" y="100.1">1</text>
<text x="189" y="97.2" transform="rotate(-90 189 97.2)">8</text>
<text x="99.6" y="105.2">1</text>
<text x="106.4" y="102.3" transform="rotate(-90 106.4 102.3)">2</text>
<text x="197.4" y="107.7">6</text>
<text x="197.4" y="105.2">7</text>
<text x="60.7" y="109.9" transform="rotate(-90 60.7 109.9)">1</text>
<text x="66.6" y="112.8">8</text>
<text x="106.4" y="109.9" transform="rotate(-90 106.4 109.9)">3</text>
<text x="179.6" y="110.2">3</text>
<text x="66.6" y="115.3">7</text>
<text x="189" y="115" transform="rotate(-90 189 115)">5</text>
<text x="53.9" y="120.4">2</text>
<text x="53.9" y="122.9">3</text>
<text x="66.6" y="125.5">6</text>
<text x="66.6" y="128">5</text>
<text x="106.4" y="130.2" transform="rotate(-90 106.4 130.2)">2</text>
<text x="60.7" y="132.8" transform="rotate(-90 60.7 132.8)">4</text>
<text x="99.6" y="133.1">1</text>
<text x="106.4" y="137.9" transform="rotate(-90 106.4 137.9)">3</text>
<text x="113" y="156">1</text>
<text x="84.4" y="159.8">1</text>
<text x="92" y="159.8">2</text>
<text x="113" y="158.5">2</text>
<text x="36.8" y="163.6">1</text>
<text x="36.8" y="166.1">2</text>
<text x="44.2" y="163.9" transform="rotate(-90 44.2 163.9)">1</text>
<text x="46.9" y="166.1">2</text>
<text x="36.8" y="168.7">3</text>
<text x="44.2" y="170.3" transform="rotate(-90 44.2 170.3)">3</text>
<text x="154.7" y="172.2" transform="rotate(-90 154.7 172.2)">1</text>
<text x="157.2" y="172.2" transform="rotate(-90 157.2 172.2)">2</text>
<text x="159.8" y="172.2" transform="rotate(-90 159.8 172.2)">3</text>
<text x="162.3" y="172.2" transform="rotate(-90 162.3 172.2)">4</text>
<text x="99" y="175">1</text>
<text x="99" y="177.5">2</text>
<text x="99" y="180.1">3</text>
<text x="99" y="182.6">4</text>
</g>
<g font-size="1.8" fill="#840000">
<text x="42.4" y="28.8">GPIO1 Raspberry</text>
<text x="59" y="28.8">Pi</text>
<text x="62" y="28.8">Pico</text>
<text x="30.4" y="39.1">SDA</text>
<text x="30.4" y="41.6">SCL</text>
<text x="80.2" y="41.6">RV_SPEED_F</text>
<text x="80.2" y="46.7">I_MOTOR_F</text>
<text x="25.1" y="54.3">SW_MODE</text>
<text x="81.8" y="72.1">PWM</text>
<text x="81.8" y="74.6">ENABLE</text>
<text x="165.1" y="101.3">C_PROBE</text>
<text x="165.7" y="111.4">MOTOR+</text>
<text x="236.4" y="119.1">I_MOTOR</text>
<text x="15.5" y="124.1">ENABLE</text>
<text x="18.3" y="121.6">PWM</text>
<text x="148.7" y="120.3">C_PROBE</text>
<text x="192.4" y="148.3">I_MOTOR</text>
<text x="229.1" y="148.3">I_MOTOR_F</text>
<text x="69.2" y="161">SW_MODE</text>
<text x="161" y="158.6" transform="rotate(-90 161 158.6)">SCL</text>
<text x="163.5" y="158.6" transform="rotate(-90 163.5 158.6)">SDA</text>
<text x="51.3" y="167.3">RV_SPEED</text>
<text x="190.9" y="172.4">RV_SPEED</text>
<text x="229.1" y="172.4">RV_SPEED_F</text>
<text x="83.2" y="176.2">MOTOR+</text>
</g>
</svg>
